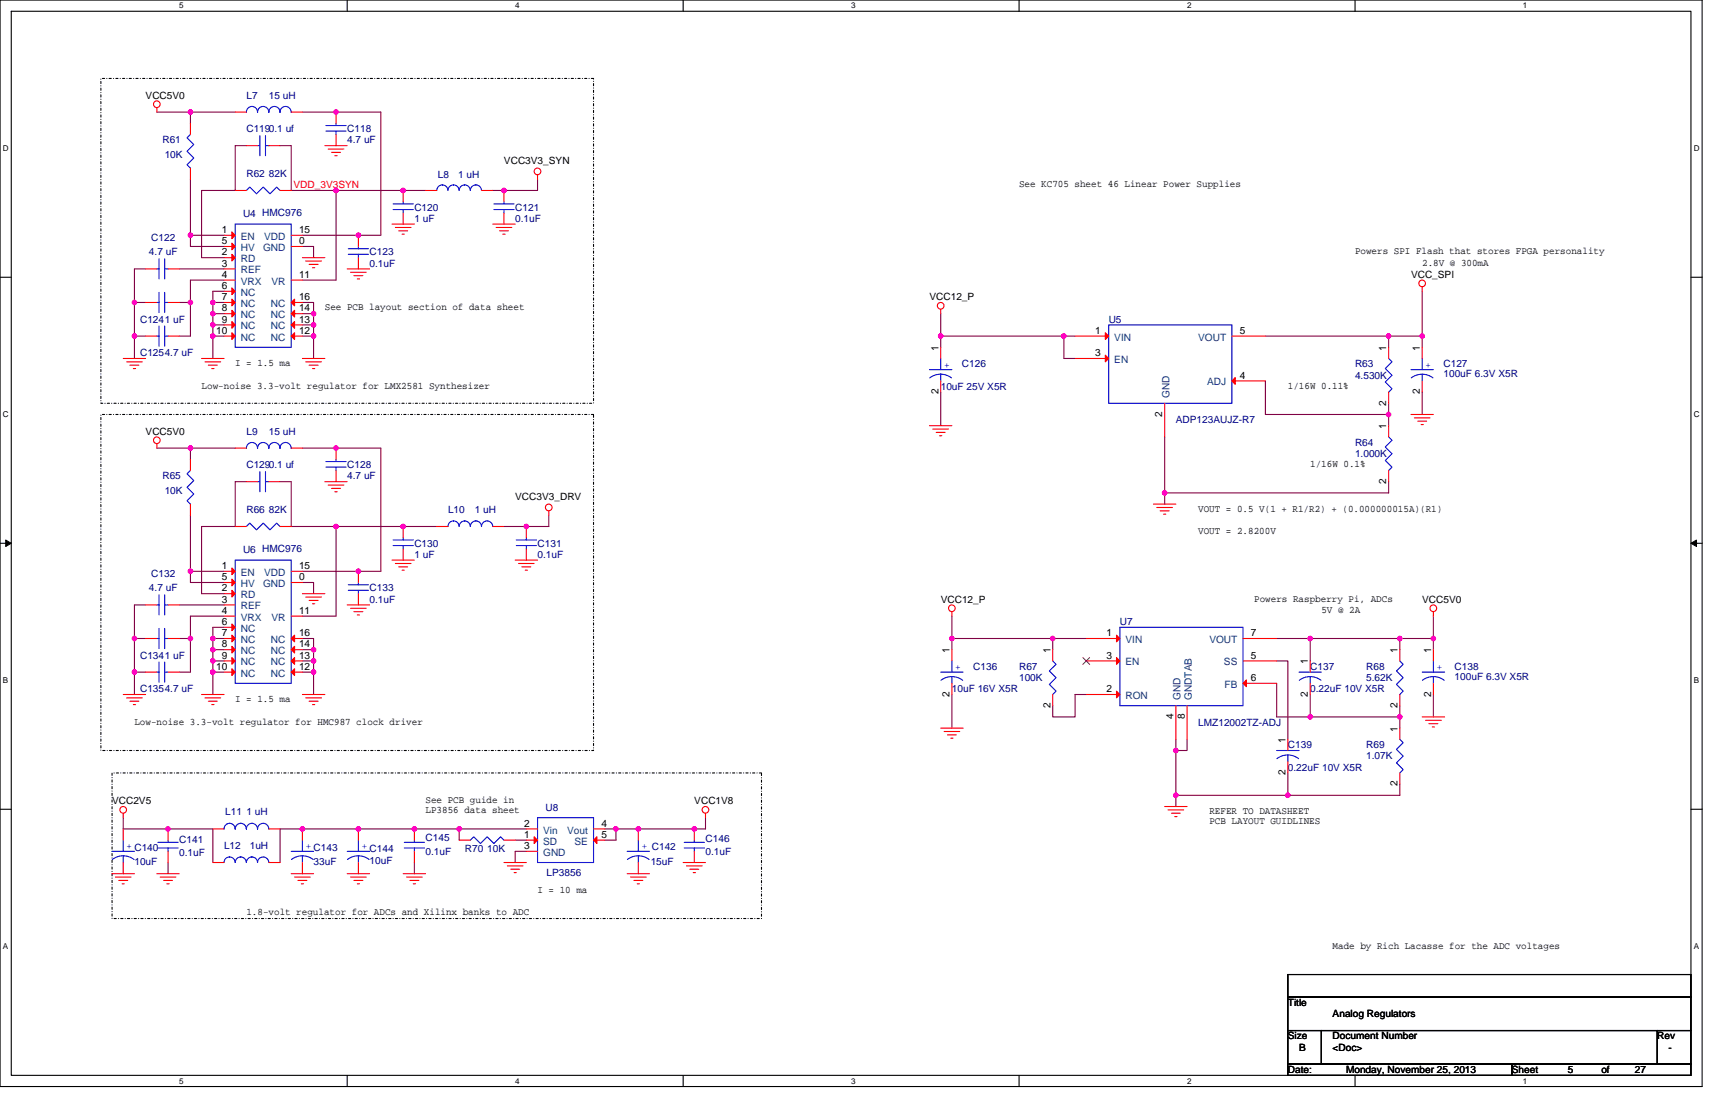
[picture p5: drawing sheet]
<svg xmlns="http://www.w3.org/2000/svg" width="432mm" height="279mm" viewBox="0 0 432 279" stroke-linecap="round" stroke-linejoin="round" font-family="sans-serif">
<path d="M0 0h428.6v273.5h-428.6zM2.8 2.8h422.9v267.9h-422.9z" fill="none" stroke="#000" stroke-width=".28"/>
<g fill="#fff">
<path d="M45.1 .3h1.1v2.3h-1.1z"/>
<path d="M45.1 271h1.1v2.2h-1.1z"/>
</g>
<path d="M87.4 0v2.8M87.4 270.7v2.8" fill="none" stroke="#000" stroke-width=".28"/>
<g fill="#fff">
<path d="M129.7 .3h1.1v2.3h-1.1z"/>
<path d="M129.7 271h1.1v2.2h-1.1z"/>
</g>
<path d="M172 0v2.8M172 270.7v2.8" fill="none" stroke="#000" stroke-width=".28"/>
<g fill="#fff">
<path d="M214.3 .3h1.1v2.3h-1.1z"/>
<path d="M214.3 271h1.1v2.2h-1.1z"/>
</g>
<path d="M256.6 0v2.8M256.6 270.7v2.8" fill="none" stroke="#000" stroke-width=".28"/>
<g fill="#fff">
<path d="M298.9 .3h1.1v2.3h-1.1z"/>
<path d="M298.9 271h1.1v2.2h-1.1z"/>
</g>
<path d="M341.2 0v2.8M341.2 270.7v2.8" fill="none" stroke="#000" stroke-width=".28"/>
<g fill="#fff">
<path d="M383.5 .3h1.1v2.3h-1.1z"/>
<path d="M383.5 271h1.1v2.2h-1.1z"/>
<path d="M.7 36.3h1.5v2.3h-1.5z"/>
<path d="M426.5 36.3h1.4v2.3h-1.4z"/>
<path d="M.7 103.3h1.5v2.2h-1.5z"/>
<path d="M426.5 103.3h1.4v2.2h-1.4z"/>
</g>
<path d="M0 69.8h2.8M425.7 69.8h2.9" fill="none" stroke="#000" stroke-width=".28"/>
<g fill="#fff">
<path d="M.7 170.2h1.4v2.3h-1.4z"/>
<path d="M426.5 170.2h1.3v2.3h-1.3z"/>
</g>
<path d="M0 136.8h2.8M425.7 136.8h2.9" fill="none" stroke="#000" stroke-width=".28"/>
<path d="M1.4 135.9l1.4 .9-1.4 .8zM425.7 136.8l1.4-.9v1.7z" fill="#000" stroke="#000" stroke-width=".25"/>
<g fill="#fff">
<path d="M.7 237.2h1.4v2.2h-1.4z"/>
<path d="M426.4 237.2h1.4v2.2h-1.4z"/>
</g>
<path d="M0 203.7h2.8M425.7 203.7h2.9M324.3 245.3h101.4v5.7h-101.4zM324.3 251h101.4v8.4h-101.4zM324.3 259.4h8.4v8.5h-8.4zM332.7 259.4h84.6v8.5h-84.6zM417.3 259.4h8.4v8.5h-8.4zM324.3 267.9h56.3v2.8h-56.3zM380.6 267.9h45.1v2.8h-45.1z" fill="none" stroke="#000" stroke-width=".28"/>
<path d="M25.4 19.7h124v81.8h-124zM25.4 104.3h124v84.6h-124zM28.2 194.6h163.5v36.6h-163.5z" fill="none" stroke="#000" stroke-width=".28" stroke-dasharray=".6 .6 0 .6"/>
<g fill="none" stroke="#800040" stroke-width=".28">
<path d="M39.5 28.2h8.4M47.9 28.2h11.3M47.9 28.2v2.8M62 36.7h-2.8v11.2h-8.4v17h5.6M70.5 36.7h2.8v11.2h11.3M76.1 28.2h19.8v31h-19.8M47.9 59.2v2.8h8.5M47.9 59.2h8.5M47.9 45.1v14.1M84.6 47.9v22.6h-8.5M84.6 47.9h22.5M135.3 45.1v2.8h-11.2"/>
<path d="M33.8 76.1v8.5M33.8 76.1h2.9M36.7 67.7h-2.9v8.4M45.1 76.1h2.8M45.1 67.7h11.3M47.9 76.1v8.5h-2.8M53.6 76.1h2.8M53.6 76.1v2.9M53.6 79v2.8M53.6 79h2.8M56.4 70.5h-8.5v5.6M56.4 73.3h-2.8v2.8"/>
<path d="M76.1 76.1h2.9v2.9M76.1 79h2.9M76.1 62h2.9v2.9M79 79v2.8M236.9 79v5.6M358.1 73.3v11.3M33.8 84.6v5.6M33.8 84.6h2.9M53.6 81.8v2.8M53.6 84.6v5.6M53.6 81.8h2.8M53.6 84.6h2.8"/>
<path d="M76.1 81.8h2.9M76.1 84.6h2.9M79 84.6v5.6M79 81.8v2.8M236.9 84.6h31M236.9 98.7v8.4M236.9 84.6v2.8M267.9 84.6h2.8M267.9 84.6v5.6h2.8M318.6 95.9v8.4h31M318.6 84.6h31M349.6 84.6v2.8"/>
<path d="M349.6 84.6h8.5M358.1 98.7v5.6M358.1 84.6v2.8M39.5 112.8h8.4M47.9 112.8h11.3M47.9 112.8v2.8M76.1 112.8h19.8v31h-19.8M293.2 110v14.1M349.6 101.5v2.8M349.6 104.3v2.8M47.9 129.7v14.1h8.5M62 121.2h-2.8v11.3h-8.4v16.9h5.6"/>
<path d="M70.5 121.2h2.8v11.3h11.3M84.6 132.5v22.6h-8.5M84.6 132.5h25.4M138.2 129.7v2.8h-11.3M293.2 124.1v2.8M349.6 121.2v2.9h-56.4M36.7 152.3h-2.9v8.4M45.1 152.3h11.3M47.9 143.8v2.8h8.5M56.4 157.9h-2.8v2.8M56.4 155.1h-8.5v5.6M76.1 146.6h2.9v2.8"/>
<path d="M239.7 155.1v5.6M360.9 155.1v5.6M33.8 169.2v5.6M33.8 169.2h2.9M33.8 160.7h2.9M33.8 160.7v8.5M45.1 160.7h2.8M47.9 160.7v8.5h-2.8M53.6 160.7h2.8M53.6 163.5h2.8M53.6 166.4h2.8M53.6 169.2h2.8"/>
<path d="M53.6 160.7v2.8M53.6 163.5v2.9M53.6 166.4v2.8M53.6 169.2v5.6M76.1 169.2h2.9M76.1 166.4h2.9M76.1 160.7h2.9v2.8M76.1 163.5h2.9M79 163.5v2.9M79 166.4v2.8M79 169.2v5.6M239.7 174.8v8.5"/>
<path d="M239.7 160.7v2.8M239.7 160.7h25.3M265 160.7v2.8M265 160.7h8.5M273.5 174.8h-2.8v5.7h-5.7v-2.9M321.4 160.7h8.5M321.4 172v8.5h8.5M321.4 166.4h2.9v19.7M329.9 174.8v5.7h22.5M329.9 160.7v5.7M329.9 160.7h22.5M352.4 177.6v2.9"/>
<path d="M352.4 160.7v2.8M352.4 160.7h8.5M360.9 174.8v5.7M360.9 160.7v2.8M296.1 188.9v11.3M296.1 186.1v2.8M298.9 186.1v2.8h-2.8M324.3 194.6v5.6h28.1v-2.8M352.4 180.5v2.8M31 205.8v2.9h22.6v8.4M42.3 217.1v2.8M104.3 217.1v2.8"/>
<path d="M115.6 208.7h-45.1v8.4M115.6 208.7v2.8M115.6 208.7h16.9M129.7 211.5h2.8M132.5 214.3h-2.8v2.8M152.3 208.7h2.8M155.1 208.7v2.8h-2.8M177.6 205.8v2.9h-22.5M296.1 200.2h28.2M296.1 200.2v2.8"/>
</g>
<g fill="#f0f" stroke="#f0f" stroke-width=".28">
<circle cx="358.1" cy="84.6" r=".55"/>
<circle cx="236.8" cy="84.6" r=".55"/>
<circle cx="349.6" cy="84.6" r=".55"/>
<circle cx="293.2" cy="124.1" r=".55"/>
<circle cx="349.6" cy="104.3" r=".55"/>
<circle cx="265" cy="160.7" r=".55"/>
<circle cx="239.6" cy="160.7" r=".55"/>
<circle cx="296" cy="188.9" r=".55"/>
<circle cx="329.9" cy="160.7" r=".55"/>
<circle cx="296" cy="200.2" r=".56"/>
<circle cx="324.2" cy="200.2" r=".56"/>
<circle cx="360.9" cy="160.7" r=".55"/>
<circle cx="352.4" cy="160.7" r=".55"/>
<circle cx="329.9" cy="180.4" r=".55"/>
<circle cx="352.4" cy="180.4" r=".55"/>
<circle cx="267.8" cy="84.6" r=".55"/>
<circle cx="84.6" cy="47.9" r=".55"/>
<circle cx="101.5" cy="47.9" r=".56"/>
<circle cx="78.9" cy="81.8" r=".55"/>
<circle cx="78.9" cy="78.9" r=".55"/>
<circle cx="78.9" cy="84.6" r=".55"/>
<circle cx="84.6" cy="28.2" r=".55"/>
<circle cx="47.9" cy="59.2" r=".56"/>
<circle cx="47.9" cy="28.2" r=".55"/>
<circle cx="33.8" cy="76.1" r=".55"/>
<circle cx="33.8" cy="84.6" r=".55"/>
<circle cx="47.9" cy="76.1" r=".55"/>
<circle cx="90.2" cy="59.2" r=".56"/>
<circle cx="126.9" cy="47.9" r=".55"/>
<circle cx="84.6" cy="132.5" r=".55"/>
<circle cx="78.9" cy="169.2" r=".55"/>
<circle cx="90.2" cy="143.8" r=".56"/>
<circle cx="47.9" cy="143.8" r=".56"/>
<circle cx="47.9" cy="112.8" r=".55"/>
<circle cx="47.9" cy="160.7" r=".55"/>
<circle cx="33.8" cy="169.2" r=".55"/>
<circle cx="33.8" cy="160.7" r=".55"/>
<circle cx="84.6" cy="112.8" r=".55"/>
<circle cx="78.9" cy="166.3" r=".55"/>
<circle cx="78.9" cy="163.5" r=".55"/>
<circle cx="53.6" cy="160.7" r=".55"/>
<circle cx="53.6" cy="163.5" r=".55"/>
<circle cx="53.6" cy="166.3" r=".55"/>
<circle cx="53.6" cy="169.2" r=".55"/>
<circle cx="101.5" cy="132.5" r=".56"/>
<circle cx="132.5" cy="132.5" r=".55"/>
<circle cx="155.1" cy="208.6" r=".55"/>
<circle cx="174.8" cy="208.6" r=".55"/>
<circle cx="160.7" cy="208.6" r=".55"/>
<circle cx="42.3" cy="208.6" r=".55"/>
<circle cx="76.1" cy="208.6" r=".55"/>
<circle cx="90.2" cy="208.6" r=".55"/>
<circle cx="115.6" cy="208.6" r=".56"/>
<circle cx="104.3" cy="208.6" r=".55"/>
<circle cx="53.6" cy="76.1" r=".55"/>
<circle cx="53.6" cy="78.9" r=".55"/>
<circle cx="53.6" cy="81.8" r=".55"/>
<circle cx="53.6" cy="84.6" r=".55"/>
</g>
<g fill="none" stroke="#f00" stroke-width=".28">
<path d="M39.5 27.1v1.1M47.9 31v2.8M59.2 28.2h2.8M62 36.7h2.9M67.7 36.7h2.8M73.3 28.2h2.8M81.8 36.7h5.6M82.6 37.5h4M83.5 38.4h2.2M84.3 39.2h.6M84.6 28.2v2.8M84.6 33.8v2.9"/>
<path d="M47.9 42.3v2.8M56.4 59.2h2.8M59.2 47.9h2.8M70.5 47.9h2.8M73.3 59.2h2.8M90.2 59.2v2.8M98.7 56.4h5.6M99.5 57.3h4M100.4 58.1h2.2M101.2 58.9h.6M101.5 47.9v2.9M101.5 53.6v2.8"/>
<path d="M107.1 47.9h2.9M121.2 47.9h2.9M124.1 56.4h5.6M124.9 57.3h4M125.8 58.1h2.2M126.6 58.9h.6M126.9 47.9v2.9M126.9 53.6v2.8M135.3 44v1.1M36.7 76.1h2.8M36.7 67.7h2.8M42.3 76.1h2.8"/>
<path d="M42.3 67.7h2.8M56.4 64.9h2.8M56.4 67.7h2.8M56.4 70.5h2.8M56.4 62h2.8M56.4 73.3h2.8M56.4 76.1h2.8M56.4 79h2.8M73.3 70.5h2.8M73.3 76.1h2.8M73.3 79h2.8M73.3 62h2.8"/>
<path d="M76.1 64.9h5.7M77 65.7h3.9M77.8 66.5h2.3M78.7 67.4h.5M87.4 67.7h5.6M88.3 68.5h3.9M89.1 69.4h2.3M90 70.2h.5M90.2 64.9v2.8M236.9 77.8v1.2M358.1 72.2v1.1M31 90.2h5.7"/>
<path d="M31.9 91.1h3.9M32.7 91.9h2.3M33.6 92.8h.5M36.7 84.6h2.8M42.3 84.6h2.8M50.8 90.2h5.6M51.6 91.1h4M52.5 91.9h2.2M53.3 92.8h.6M56.4 81.8h2.8M56.4 84.6h2.8M73.3 84.6h2.8"/>
<path d="M73.3 81.8h2.8M76.1 90.2h5.7M77 91.1h3.9M77.8 91.9h2.3M78.7 92.8h.5M236.9 87.4v2.8M236.9 95.9v2.8M270.7 90.2h8.4M270.7 84.6h8.4M310.2 84.6h8.4M310.2 95.9h8.4M349.6 87.4v2.8"/>
<path d="M349.6 98.7v2.8M358.1 87.4v2.8M358.1 95.9v2.8M39.5 111.7v1.1M47.9 115.6v2.8M59.2 112.8h2.8M73.3 112.8h2.8M84.6 112.8v2.8M84.6 118.4v2.8M234 107.1h5.7M234.9 108h3.9M235.7 108.8h2.3"/>
<path d="M236.6 109.7h.5M293.2 101.5v8.5M349.6 107.1v2.9M349.6 118.4v2.8M355.3 104.3h5.6M356.1 105.2h3.9M357 106h2.2M357.8 106.9h.6M47.9 126.9v2.8M59.2 132.5h2.8M62 121.2h2.9M67.7 121.2h2.8"/>
<path d="M70.5 132.5h2.8M81.8 121.2h5.6M82.6 122.1h4M83.5 122.9h2.2M84.3 123.8h.6M101.5 132.5v2.8M101.5 138.2v2.8M110 132.5h2.8M124.1 132.5h2.8M132.5 132.5v2.8M132.5 138.2v2.8M138.2 128.6v1.1"/>
<path d="M290.4 126.9h5.7M291.3 127.7h3.9M292.1 128.6h2.3M292.9 129.4h.6M36.7 152.3h2.8M42.3 152.3h2.8M56.4 143.8h2.8M56.4 149.4h2.8M56.4 152.3h2.8M56.4 155.1h2.8M56.4 146.6h2.8M56.4 157.9h2.8"/>
<path d="M73.3 155.1h2.8M73.3 143.8h2.8M73.3 146.6h2.8M76.1 149.4h5.7M77 150.3h3.9M77.8 151.1h2.3M78.7 152h.5M87.4 152.3h5.6M88.3 153.1h3.9M89.1 154h2.3M90 154.8h.5M90.2 143.8v2.8"/>
<path d="M90.2 149.4v2.9M98.7 141h5.6M99.5 141.8h4M100.4 142.7h2.2M101.2 143.5h.6M129.7 141h5.6M130.6 141.8h3.9M131.4 142.7h2.2M132.2 143.5h.6M239.7 154v1.1M360.9 154v1.1M31 174.8h5.7"/>
<path d="M31.9 175.7h3.9M32.7 176.5h2.3M33.6 177.4h.5M36.7 169.2h2.8M36.7 160.7h2.8M42.3 169.2h2.8M42.3 160.7h2.8M50.8 174.8h5.6M51.6 175.7h4M52.5 176.5h2.2M53.3 177.4h.6M56.4 160.7h2.8"/>
<path d="M56.4 163.5h2.8M56.4 166.4h2.8M56.4 169.2h2.8M73.3 160.7h2.8M73.3 169.2h2.8M73.3 166.4h2.8M73.3 163.5h2.8M76.1 174.8h5.7M77 175.7h3.9M77.8 176.5h2.3M78.7 177.4h.5M239.7 163.5v2.9"/>
<path d="M239.7 172v2.8M265 163.5v2.9M265 174.8v2.8M273.5 166.4h8.5M273.5 174.8h8.5M273.5 160.7h8.5M296.1 177.6v8.5M298.9 177.6v8.5M313 160.7h8.4M313 166.4h8.4M313 172h8.4M329.9 166.4v2.8"/>
<path d="M329.9 172v2.8M352.4 163.5v2.9M352.4 174.8v2.8M360.9 163.5v2.9M360.9 172v2.8M236.9 183.3h5.6M237.7 184.1h3.9M238.5 185h2.3M239.4 185.8h.5M324.3 186.1v2.8M324.3 191.7v2.9M352.4 183.3v2.8"/>
<path d="M352.4 194.6v2.8M358.1 180.5h5.6M358.9 181.3h4M359.8 182.2h2.2M360.6 183h.6M28.2 219.9h5.6M31 204.7v1.1M31 208.7v2.8M31 217.1v2.8M39.5 219.9h5.6M42.3 208.7v2.8M42.3 214.3v2.8"/>
<path d="M53.6 208.7h2.8M53.6 217.1h2.8M67.7 208.7h2.8M67.7 217.1h2.8M73.3 219.9h5.7M76.1 208.7v2.8M76.1 217.1v2.8M87.4 219.9h5.6M90.2 208.7v2.8M90.2 217.1v2.8M101.5 219.9h5.6M104.3 208.7v2.8"/>
<path d="M104.3 214.3v2.8M115.6 211.5h2.8M126.9 217.1h5.6M126.9 211.5h2.8M127.7 218h4M128.6 218.8h2.2M129.4 219.6h.6M132.5 208.7h2.8M132.5 211.5h2.8M132.5 214.3h2.8M149.4 208.7h2.9M149.4 211.5h2.9"/>
<path d="M157.9 219.9h5.6M160.7 208.7v2.8M160.7 217.1v2.8M172 217.1h5.6M172.8 218h4M173.7 218.8h2.2M174.5 219.6h.6M174.8 208.7v2.8M174.8 214.3v2.8M177.6 204.7v1.1M293.2 203h5.7M294.1 203.9h3.9"/>
<path d="M294.9 204.7h2.3M295.8 205.5h.5M29.1 220.8h3.9M29.9 221.6h2.3M30.8 222.5h.5M40.3 220.8h4M41.2 221.6h2.2M42 222.5h.6M74.2 220.8h3.9M75 221.6h2.3M75.9 222.5h.5M88.3 220.8h3.9"/>
<path d="M89.1 221.6h2.3M90 222.5h.5M102.4 220.8h3.9M103.2 221.6h2.3M104.1 222.5h.5M158.7 220.8h4M159.6 221.6h2.2M160.4 222.5h.6"/>
<circle cx="39.5" cy="26.2" r=".84"/>
<circle cx="135.3" cy="43.1" r=".84"/>
<circle cx="236.8" cy="77" r=".84"/>
<circle cx="358.1" cy="71.3" r=".84"/>
<circle cx="39.5" cy="110.8" r=".84"/>
<circle cx="138.2" cy="127.7" r=".84"/>
<circle cx="239.7" cy="153.1" r=".84"/>
<circle cx="360.9" cy="153.1" r=".84"/>
<circle cx="31" cy="203.8" r=".84"/>
<circle cx="177.6" cy="203.8" r=".84"/>
</g>
<g fill="none" stroke="#00f" stroke-width=".28">
<path d="M47.9 33.8l-.8 .9 1.7 1.7-1.7 1.7 1.7 1.7-1.7 1.7 .8 .8M64.9 36.7h.5M65.4 34.1v5.1M66.8 36.7h.9M66.8 34.1v5.1M73.3 28.2a1.4 1.4 0 0 0-1.4-1.4 1.38 1.38 0 0 0-1.4 1.4 1.4 1.4 0 0 0-1.4-1.4 1.38 1.38 0 0 0-1.4 1.4 1.41 1.41 0 0 0-1.4-1.4 1.41 1.41 0 0 0-1.4 1.4h-.1a1.39 1.39 0 0 0-1.4-1.4 1.38 1.38 0 0 0-1.4 1.4M82.1 33h5M82.1 31.6h5M84.6 31v.6M84.6 33v.8M59.2 56.4h14.1v31h-14.1zM62 47.9l.9-.8 1.7 1.7 1.7-1.7 1.7 1.7 1.7-1.7 .8 .8"/>
<path d="M99 52.7h5.1M99 51.3h5.1M101.5 50.8v.5M101.5 52.7v.9M115.6 47.9a1.4 1.4 0 0 0-1.4-1.4 1.4 1.4 0 0 0-1.4 1.4 1.4 1.4 0 0 0-1.5-1.4h.1a1.37 1.37 0 0 0-1.4 1.4M121.2 47.9a1.41 1.41 0 0 0-1.4-1.4 1.41 1.41 0 0 0-1.4 1.4 1.41 1.41 0 0 0-1.4-1.4 1.38 1.38 0 0 0-1.4 1.4M124.4 52.7h5M124.4 51.3h5M126.9 50.8v.5M126.9 52.7v.9M39.5 76.1h.5M39.5 67.7h.5"/>
<path d="M40 73.6v5.1M40 65.2v5M41.5 73.6v5.1M41.5 65.2v5M41.5 76.1h.8M41.5 67.7h.8M87.7 64h5.1M87.7 62.6h5.1M90.2 62v.6M90.2 64v.9M39.5 84.6h.5M40 82.1v5"/>
<path d="M41.5 82.1v5M41.5 84.6h.8M234 93h5.7M234.1 95.1l1.3-.7 1.5-.2 1.4 .2 1.3 .7M236.9 94.2v1.7M236.9 90.2v2.8M279.1 81.8h31.1v19.7h-31.1zM349.6 90.2l.9 .9-1.7 1.7 1.7 1.7-1.7 1.7 1.7 1.7-.9 .8M355.3 93h5.6M355.3 95.1a4.5 4.5 0 0 1 5.5 0M358.1 94.2v1.7M358.1 90.2v2.8"/>
<path d="M47.9 118.4l-.8 .9 1.7 1.7-1.7 1.7 1.7 1.7-1.7 1.6 .8 .9M65.4 118.7v5.1M66.8 118.7v5.1M73.3 112.8a1.4 1.4 0 0 0-1.4-1.4 1.38 1.38 0 0 0-1.4 1.4 1.4 1.4 0 0 0-1.4-1.4 1.38 1.38 0 0 0-1.4 1.4 1.41 1.41 0 0 0-1.4-1.4 1.41 1.41 0 0 0-1.4 1.4h-.1a1.39 1.39 0 0 0-1.4-1.4 1.38 1.38 0 0 0-1.4 1.4M82.1 117.6h5M82.1 116.2h5M84.6 115.6v.6M84.6 117.6v.8M349.6 110l.9 .8-1.7 1.7 1.7 1.7-1.7 1.7 1.7 1.7-.9 .8M62 132.5l.9-.8 1.7 1.7 1.7-1.7 1.7 1.7 1.7-1.7 .8 .8M64.9 121.2h.5M66.8 121.2h.9"/>
<path d="M99 137.3h5.1M99 135.9h5.1M101.5 135.3v.6M101.5 137.3v.9M115.6 132.5a1.4 1.4 0 0 0-1.4-1.4 1.37 1.37 0 0 0-1.4 1.4M124.1 132.5a1.42 1.42 0 0 0-1.5-1.4 1.42 1.42 0 0 0-1.4 1.4 1.41 1.41 0 0 0-1.4-1.4 1.41 1.41 0 0 0-1.4 1.4 1.41 1.41 0 0 0-1.4-1.4 1.38 1.38 0 0 0-1.4 1.4M130 137.3h5.1M130 135.9h5.1M132.5 135.3v.6M132.5 137.3v.9M39.5 152.3h.5M40 149.7v5.1"/>
<path d="M40 158.2v5.1M41.5 149.7v5.1M41.5 158.2v5.1M41.5 152.3h.8M59.2 141h14.1v31h-14.1zM87.7 148.6h5.1M87.7 147.2h5.1M90.2 146.6v.6M90.2 148.6v.8M282 157.9h31v19.7h-31zM39.5 169.2h.5M39.5 160.7h.5"/>
<path d="M40 166.6v5.1M41.5 166.6v5.1M41.5 169.2h.8M41.5 160.7h.8M236.9 169.2h5.6M236.9 171.2a4.5 4.5 0 0 1 5.5 0M239.7 170.3v1.7M239.7 166.4v2.8M265 166.4l.9 .8-1.7 1.7 1.7 1.7-1.7 1.7 1.7 1.7-.9 .8M327.1 169.2h5.6M327.1 171.2a4.5 4.5 0 0 1 5.5 0M329.9 170.3v1.7"/>
<path d="M352.4 166.4l.9 .8-1.7 1.7 1.7 1.7-1.7 1.7 1.7 1.7-.9 .8M358.1 169.2h5.6M358.1 171.2l1.3-.7 1.5-.2 1.4 .2 1.3 .7M360.9 170.3v1.7M360.9 166.4v2.8M321.4 188.9h5.7M321.5 191a4.5 4.5 0 0 1 5.5 0M324.3 190v1.7M352.4 186.1l.9 .8-1.7 1.7 1.7 1.7-1.7 1.7 1.7 1.7-.9 .9M28.2 214.3h5.6M28.3 216.3a4.5 4.5 0 0 1 5.4 0M31 215.4v1.7"/>
<path d="M31 211.5v2.8M39.8 213.4h5.1M39.8 212h5.1M42.3 211.5v.5M42.3 213.4v.9M56.4 208.6a1.38 1.38 0 0 1 1.4-1.4 1.4 1.4 0 0 1 1.4 1.5v-.1a1.38 1.38 0 0 1 1.4-1.4 1.4 1.4 0 0 1 1.4 1.5v-.1M56.4 217.1a1.37 1.37 0 0 1 1.4-1.4 1.4 1.4 0 0 1 1.4 1.4 1.41 1.41 0 0 1 1.4-1.4 1.4 1.4 0 0 1 1.4 1.4M62 208.6a1.38 1.38 0 0 1 1.5-1.4h-.1a1.4 1.4 0 0 1 1.4 1.5h.1a1.41 1.41 0 0 1 1.4-1.5 1.41 1.41 0 0 1 1.4 1.5v-.1M62 217.1a1.38 1.38 0 0 1 1.5-1.4h-.1a1.4 1.4 0 0 1 1.4 1.4 1.42 1.42 0 0 1 1.5-1.4 1.42 1.42 0 0 1 1.4 1.4M73.3 214.3h5.7M73.4 216.3a4.5 4.5 0 0 1 5.4 0M76.1 215.4v1.7"/>
<path d="M76.1 211.5v2.8M87.4 214.3h5.6M87.5 216.3a4.5 4.5 0 0 1 5.4 0M90.2 215.4v1.7M90.2 211.5v2.8M101.8 213.4h5.1M101.8 212h5.1M104.3 211.5v.5M104.3 213.4v.9M118.4 211.5l.9-.9 1.7 1.7 1.7-1.7 1.7 1.7 1.6-1.7 .9 .9M135.3 205.8h14.1v11.3h-14.1zM157.9 214.3h5.6"/>
<path d="M158 216.3a4.5 4.5 0 0 1 5.4 0M160.7 215.4v1.7M160.7 211.5v2.8M172.3 213.4h5.1M172.3 212h5.1M174.8 211.5v.5M174.8 213.4v.9"/>
</g>
<g fill="#f00" stroke="#f00" stroke-width=".28">
<path d="M58.4 143l.8 .8-.8 .9z"/>
<path d="M58.4 148.6l.8 .8-.8 .9z"/>
<path d="M58.4 145.8l.8 .8-.8 .9z"/>
<path d="M58.4 157.1l.8 .8-.8 .9z"/>
<path d="M58.4 159.9l.8 .8-.8 .9z"/>
<path d="M58.4 162.7l.8 .8-.8 .9z"/>
<path d="M58.4 165.5l.8 .9-.8 .8z"/>
<path d="M58.4 168.3l.8 .9-.8 .8z"/>
<path d="M73.3 160.7l.9-.8v1.7z"/>
<path d="M73.3 169.2l.9-.9v1.7z"/>
<path d="M73.3 166.4l.9-.9v1.7z"/>
<path d="M73.3 163.5l.9-.8v1.7z"/>
<path d="M281.1 165.5l.9 .9-.9 .8z"/>
<path d="M281.1 174l.9 .8-.9 .9z"/>
<path d="M281.1 159.9l.9 .8-.9 .9z"/>
<path d="M313 172l.8-.8v1.6z"/>
<path d="M58.4 58.4l.8 .8-.8 .9z"/>
<path d="M58.4 64l.8 .9-.8 .8z"/>
<path d="M58.4 61.2l.8 .8-.8 .9z"/>
<path d="M58.4 72.5l.8 .8-.8 .9z"/>
<path d="M58.4 75.3l.8 .8-.8 .9z"/>
<path d="M58.4 78.1l.8 .9-.8 .8z"/>
<path d="M58.4 80.9l.8 .9-.8 .8z"/>
<path d="M58.4 83.8l.8 .8-.8 .8z"/>
<path d="M73.3 76.1l.9-.8v1.7z"/>
<path d="M73.3 84.6l.9-.8v1.6z"/>
<path d="M73.3 81.8l.9-.9v1.7z"/>
<path d="M73.3 79l.9-.9v1.7z"/>
<path d="M278.3 89.4l.8 .8-.8 .9z"/>
<path d="M278.3 83.8l.8 .8-.8 .8z"/>
<path d="M310.2 95.9l.8-.9v1.7z"/>
<path d="M149.4 211.5l.9-.9v1.7z"/>
<path d="M134.5 210.6l.8 .9-.8 .8z"/>
</g>
<path d="M272.6 165.5l1.8 1.7M274.3 165.5l-1.7 1.7" fill="none" stroke="#804000" stroke-width=".25"/>
<g font-size="2.5">
<text x="36.7" y="24.8">VCC5V0</text>
<text x="126.9" y="41.2">VCC3V3_SYN</text>
<text x="256.6" y="47.1">See KC705 sheet 46 Linear Power Supplies</text>
<text x="55.8" y="58.6">1</text>
<text x="75.3" y="58.6">15</text>
<text x="55.8" y="64.3">2</text>
<text x="55.8" y="61.4">5</text>
<text x="75.3" y="61.4">0</text>
<text x="341.2" y="64">Powers SPI Flash that stores FPGA personality</text>
<text x="55.8" y="67.1">3</text>
<text x="55.8" y="69.9">4</text>
<text x="75.3" y="69.9">11</text>
<text x="355.3" y="69.9">VCC_SPI</text>
<text x="358.1" y="66.8">2.8V @ 300mA</text>
<text x="55.8" y="72.7">6</text>
<text x="55.8" y="75.5">7</text>
<text x="75.3" y="75.5">16</text>
<text x="234" y="75.6">VCC12_P</text>
<text x="55.8" y="78.4">8</text>
<text x="55.8" y="81.2">9</text>
<text x="75.3" y="81.2">13</text>
<text x="75.3" y="78.4">14</text>
<text x="81.8" y="78.1">See PCB layout section of data sheet</text>
<text x="54.4" y="84">10</text>
<text x="75.3" y="84">12</text>
<text x="236.3" y="88.3" transform="rotate(-90 236.3 88.3)">1</text>
<text x="275.8" y="89.6">3</text>
<text x="275.8" y="84">1</text>
<text x="312.1" y="84">5</text>
<text x="349" y="88.3" transform="rotate(-90 349 88.3)">1</text>
<text x="357.5" y="88.3" transform="rotate(-90 357.5 88.3)">1</text>
<text x="59.2" y="92.2">I = 1.5 ma</text>
<text x="312.1" y="95.3">4</text>
<text x="50.8" y="97.9">Low-noise 3.3-volt regulator for LMX2581 Synthesizer</text>
<text x="236.3" y="99.3" transform="rotate(-90 236.3 99.3)">2</text>
<text x="324.3" y="97.9">1/16W 0.11%</text>
<text x="357.5" y="99.3" transform="rotate(-90 357.5 99.3)">2</text>
<text x="292.7" y="104.9" transform="rotate(-90 292.7 104.9)">2</text>
<text x="349" y="102.1" transform="rotate(-90 349 102.1)">2</text>
<text x="36.7" y="109.4">VCC5V0</text>
<text x="349" y="108" transform="rotate(-90 349 108)">1</text>
<text x="329.9" y="117.6">1/16W 0.1%</text>
<text x="129.7" y="125.8">VCC3V3_DRV</text>
<text x="349" y="121.8" transform="rotate(-90 349 121.8)">2</text>
<text x="301.7" y="128.9">VOUT = 0.5 V(1 + R1/R2) + (0.000000015A)(R1)</text>
<text x="301.7" y="134.5">VOUT = 2.8200V</text>
<text x="55.8" y="143.2">1</text>
<text x="75.3" y="143.2">15</text>
<text x="55.8" y="148.8">2</text>
<text x="55.8" y="146">5</text>
<text x="75.3" y="146">0</text>
<text x="55.8" y="151.7">3</text>
<text x="55.8" y="154.5">4</text>
<text x="75.3" y="154.5">11</text>
<text x="236.9" y="151.7">VCC12_P</text>
<text x="315.8" y="151.4">Powers Raspberry Pi, ADCs</text>
<text x="332.7" y="154.3">5V @ 2A</text>
<text x="358.1" y="151.7">VCC5V0</text>
<text x="55.8" y="157.3">6</text>
<text x="55.8" y="160.1">7</text>
<text x="75.3" y="160.1">16</text>
<text x="278.6" y="160.1">1</text>
<text x="314.9" y="160.1">7</text>
<text x="55.8" y="162.9">8</text>
<text x="55.8" y="165.8">9</text>
<text x="75.3" y="165.8">13</text>
<text x="75.3" y="162.9">14</text>
<text x="239.1" y="164.4" transform="rotate(-90 239.1 164.4)">1</text>
<text x="264.5" y="164.4" transform="rotate(-90 264.5 164.4)">1</text>
<text x="278.6" y="165.8">3</text>
<text x="314.9" y="165.8">5</text>
<text x="329.3" y="167.2" transform="rotate(-90 329.3 167.2)">1</text>
<text x="351.9" y="164.4" transform="rotate(-90 351.9 164.4)">1</text>
<text x="360.3" y="164.4" transform="rotate(-90 360.3 164.4)">1</text>
<text x="54.4" y="168.6">10</text>
<text x="75.3" y="168.6">12</text>
<text x="314.9" y="171.4">6</text>
<text x="59.2" y="176.8">I = 1.5 ma</text>
<text x="239.1" y="175.4" transform="rotate(-90 239.1 175.4)">2</text>
<text x="264.5" y="178.2" transform="rotate(-90 264.5 178.2)">2</text>
<text x="278.6" y="174.2">2</text>
<text x="329.3" y="175.4" transform="rotate(-90 329.3 175.4)">2</text>
<text x="351.9" y="178.2" transform="rotate(-90 351.9 178.2)">2</text>
<text x="360.3" y="175.4" transform="rotate(-90 360.3 175.4)">2</text>
<text x="33.8" y="182.5">Low-noise 3.3-volt regulator for HMC987 clock driver</text>
<text x="295.5" y="181" transform="rotate(-90 295.5 181)">4</text>
<text x="298.3" y="181" transform="rotate(-90 298.3 181)">8</text>
<text x="351.9" y="184.1" transform="rotate(-90 351.9 184.1)">1</text>
<text x="323.7" y="186.9" transform="rotate(-90 323.7 186.9)">1</text>
<text x="323.7" y="195.1" transform="rotate(-90 323.7 195.1)">2</text>
<text x="351.9" y="198" transform="rotate(-90 351.9 198)">2</text>
<text x="28.2" y="202.4">VCC2V5</text>
<text x="107.1" y="202.2">See PCB guide in</text>
<text x="174.8" y="202.4">VCC1V8</text>
<text x="107.1" y="204.7">LP3856 data sheet</text>
<text x="132" y="208.1">2</text>
<text x="151.4" y="208.1">4</text>
<text x="304.5" y="205">REFER TO DATASHEET</text>
<text x="304.5" y="207.5">PCB LAYOUT GUIDLINES</text>
<text x="132" y="210.9">1</text>
<text x="132" y="213.7">3</text>
<text x="151.4" y="210.9">5</text>
<text x="135.3" y="224.7">I = 10 ma</text>
<text x="62" y="230.4">1.8-volt regulator for ADCs and Xilinx banks to ADC</text>
<text x="335.5" y="238.8">Made by Rich Lacasse for the ADC voltages</text>
<text x="324.3" y="253.2">Title</text>
<text x="335.5" y="256">Analog Regulators</text>
<text x="324.3" y="261.6">Size</text>
<text x="335.5" y="261.6">Document Number</text>
<text x="417.3" y="261.6">Rev</text>
<text x="327.1" y="264.5">B</text>
<text x="335.5" y="264.5">&lt;Doc&gt;</text>
<text x="420.1" y="264.5">-</text>
<text x="324.3" y="270.1">Date:</text>
<text x="338.9" y="270.1">Monday, November 25, 2013</text>
<text x="380.6" y="270.1">Sheet</text>
<text x="394.7" y="270.1">5</text>
<text x="403.2" y="270.1">of</text>
<text x="411.6" y="270.1">27</text>
</g>
<g font-size="2.5" fill="#000080">
<text x="62" y="24.8">L7</text>
<text x="67.7" y="24.8">15 uH</text>
<text x="62" y="33.3">C1190.1 uf</text>
<text x="87.4" y="33.3">C118</text>
<text x="40.9" y="36.1">R61</text>
<text x="41.5" y="39.8">10K</text>
<text x="87.4" y="36.1">4.7 uF</text>
<text x="62" y="44.6">R62 82K</text>
<text x="110.3" y="44.8">L8</text>
<text x="115.3" y="44.8">1 uH</text>
<text x="104.3" y="53">C120</text>
<text x="129.7" y="53">C121</text>
<text x="61.2" y="54.7">U4 HMC976</text>
<text x="104.3" y="55.8">1 uF</text>
<text x="129.7" y="55.8">0.1uF</text>
<text x="37.5" y="64.3">4.7 uF</text>
<text x="38.1" y="60.6">C122</text>
<text x="93" y="64.3">C123</text>
<text x="93" y="67.1">0.1uF</text>
<text x="35.3" y="81.2">C1241 uF</text>
<text x="279.1" y="81.2">U5</text>
<text x="35.3" y="89.7">C1254.7 uF</text>
<text x="242.2" y="92.5">C126</text>
<text x="341.2" y="92.5">R63</text>
<text x="341.2" y="95.3">4.530K</text>
<text x="363.4" y="92.5">C127</text>
<text x="363.4" y="95">100uF 6.3V X5R</text>
<text x="236.9" y="98.1">10uF 25V X5R</text>
<text x="296.1" y="106.6">ADP123AUJZ-R7</text>
<text x="62" y="109.4">L9</text>
<text x="67.7" y="109.4">15 uH</text>
<text x="341.2" y="112.2">R64</text>
<text x="62" y="117.9">C1290.1 uf</text>
<text x="87.4" y="117.9">C128</text>
<text x="341.2" y="115">1.000K</text>
<text x="40.9" y="120.7">R65</text>
<text x="41.5" y="124.3">10K</text>
<text x="87.4" y="120.7">4.7 uF</text>
<text x="62" y="129.1">R66 82K</text>
<text x="112.8" y="129.1">L10</text>
<text x="119.5" y="129.1">1 uH</text>
<text x="104.3" y="137.6">C130</text>
<text x="135.3" y="137.6">C131</text>
<text x="61.2" y="139.3">U6 HMC976</text>
<text x="104.3" y="140.4">1 uF</text>
<text x="135.3" y="140.4">0.1uF</text>
<text x="37.5" y="148.9">4.7 uF</text>
<text x="38.1" y="145.2">C132</text>
<text x="93" y="148.9">C133</text>
<text x="93" y="151.7">0.1uF</text>
<text x="282" y="157.3">U7</text>
<text x="35.3" y="165.8">C1341 uF</text>
<text x="245" y="168.6">C136</text>
<text x="256.6" y="168.6">R67</text>
<text x="256.6" y="171.4">100K</text>
<text x="329.9" y="168.6">C137</text>
<text x="344" y="168.6">R68</text>
<text x="344" y="171.4">5.62K</text>
<text x="366.2" y="168.6">C138</text>
<text x="366.2" y="171.1">100uF 6.3V X5R</text>
<text x="35.3" y="174.2">C1354.7 uF</text>
<text x="239.7" y="174.2">10uF 16V X5R</text>
<text x="329.9" y="174.2">0.22uF 10V X5R</text>
<text x="301.7" y="182.7">LMZ12002TZ-ADJ</text>
<text x="324.3" y="188.3">C139</text>
<text x="344" y="188.3">R69</text>
<text x="344" y="191.2">1.07K</text>
<text x="324.3" y="194">0.22uF 10V X5R</text>
<text x="56.7" y="205.3">L11 1 uH</text>
<text x="137.3" y="204.1">U8</text>
<text x="45.1" y="212.3">C141</text>
<text x="45.1" y="215.4">0.1uF</text>
<text x="56.4" y="213.7">L12</text>
<text x="62.9" y="213.7">1uH</text>
<text x="93" y="214.6">C144</text>
<text x="107.1" y="211.8">C145</text>
<text x="107.1" y="215.1">0.1uF</text>
<text x="117" y="214.6">R70 10K</text>
<text x="177.6" y="212">C146</text>
<text x="177.6" y="215.1">0.1uF</text>
<text x="33.8" y="217.7">10uF</text>
<text x="79" y="217.7">33uF</text>
<text x="93" y="217.4">10uF</text>
<text x="137.6" y="220.5">LP3856</text>
<text x="163.8" y="217.7">15uF</text>
</g>
<text font-size="2.5" fill="#f00" x="73.9" y="47.3">VDD_3V3SYN</text>
<g font-size="2.5" fill="#004080">
<text x="60.6" y="60.4">EN</text>
<text x="60.6" y="66">RD</text>
<text x="60.6" y="63.2">HV</text>
<text x="66.3" y="63.2">GND</text>
<text x="66.5" y="60.4">VDD</text>
<text x="60.6" y="68.8">REF</text>
<text x="60.6" y="71.6">VRX</text>
<text x="68.4" y="71.6">VR</text>
<text x="60.6" y="74.5">NC</text>
<text x="60.6" y="77.3">NC</text>
<text x="68.2" y="77.3">NC</text>
<text x="60.6" y="80.1">NC</text>
<text x="60.6" y="82.9">NC</text>
<text x="68.2" y="82.9">NC</text>
<text x="68.2" y="80.1">NC</text>
<text x="60.6" y="85.7">NC</text>
<text x="68.2" y="85.7">NC</text>
<text x="280.6" y="85.7">VIN</text>
<text x="301.7" y="85.7">VOUT</text>
<text x="280.6" y="91.4">EN</text>
<text x="294.4" y="100.1" transform="rotate(-90 294.4 100.1)">GND</text>
<text x="303.9" y="97">ADJ</text>
<text x="60.6" y="144.9">EN</text>
<text x="60.6" y="147.8">HV</text>
<text x="66.3" y="147.8">GND</text>
<text x="66.5" y="144.9">VDD</text>
<text x="60.6" y="150.6">RD</text>
<text x="60.6" y="153.4">REF</text>
<text x="60.6" y="156.2">VRX</text>
<text x="60.6" y="159">NC</text>
<text x="60.6" y="161.9">NC</text>
<text x="68.2" y="161.9">NC</text>
<text x="68.4" y="156.2">VR</text>
<text x="283.4" y="161.9">VIN</text>
<text x="304.5" y="161.9">VOUT</text>
<text x="60.6" y="164.7">NC</text>
<text x="60.6" y="167.5">NC</text>
<text x="68.2" y="167.5">NC</text>
<text x="68.2" y="164.7">NC</text>
<text x="283.4" y="167.5">EN</text>
<text x="308.2" y="167.5">SS</text>
<text x="60.6" y="170.3">NC</text>
<text x="68.2" y="170.3">NC</text>
<text x="308.3" y="173.1">FB</text>
<text x="283.4" y="176">RON</text>
<text x="297.2" y="176.2" transform="rotate(-90 297.2 176.2)">GND</text>
<text x="300.1" y="176.2" transform="rotate(-90 300.1 176.2)">GNDTAB</text>
<text x="136.8" y="209.8">Vin</text>
<text x="142.8" y="209.8">Vout</text>
<text x="136.8" y="212.6">SD</text>
<text x="136.8" y="215.4">GND</text>
<text x="144.6" y="212.6">SE</text>
</g>
<g font-size="2.5" fill="#00f">
<text x="237.7" y="92.5">+</text>
<text x="358.9" y="92.5">+</text>
<text x="240.5" y="168.6">+</text>
<text x="361.7" y="168.6">+</text>
<text x="31.9" y="213.7">+ C140</text>
<text x="77" y="213.7">+ C143</text>
<text x="91.1" y="213.7">+</text>
<text x="161.6" y="213.7">+ C142</text>
</g>
<g font-size="2">
<text x="45.1" y="2.1">5</text>
<text x="129.7" y="2.1">4</text>
<text x="214.3" y="2.1">3</text>
<text x="298.9" y="2.1">2</text>
<text x="383.5" y="2.1">1</text>
<text x=".7" y="38.1">D</text>
<text x="426.5" y="38.1">D</text>
<text x=".7" y="105.1">C</text>
<text x="426.5" y="105.1">C</text>
<text x=".7" y="172">B</text>
<text x="426.5" y="172">B</text>
<text x=".7" y="239">A</text>
<text x="426.5" y="239">A</text>
<text x="45.1" y="272.8">5</text>
<text x="129.7" y="272.8">4</text>
<text x="214.3" y="272.8">3</text>
<text x="298.9" y="272.8">2</text>
<text x="383.5" y="272.8">1</text>
</g>
</svg>
